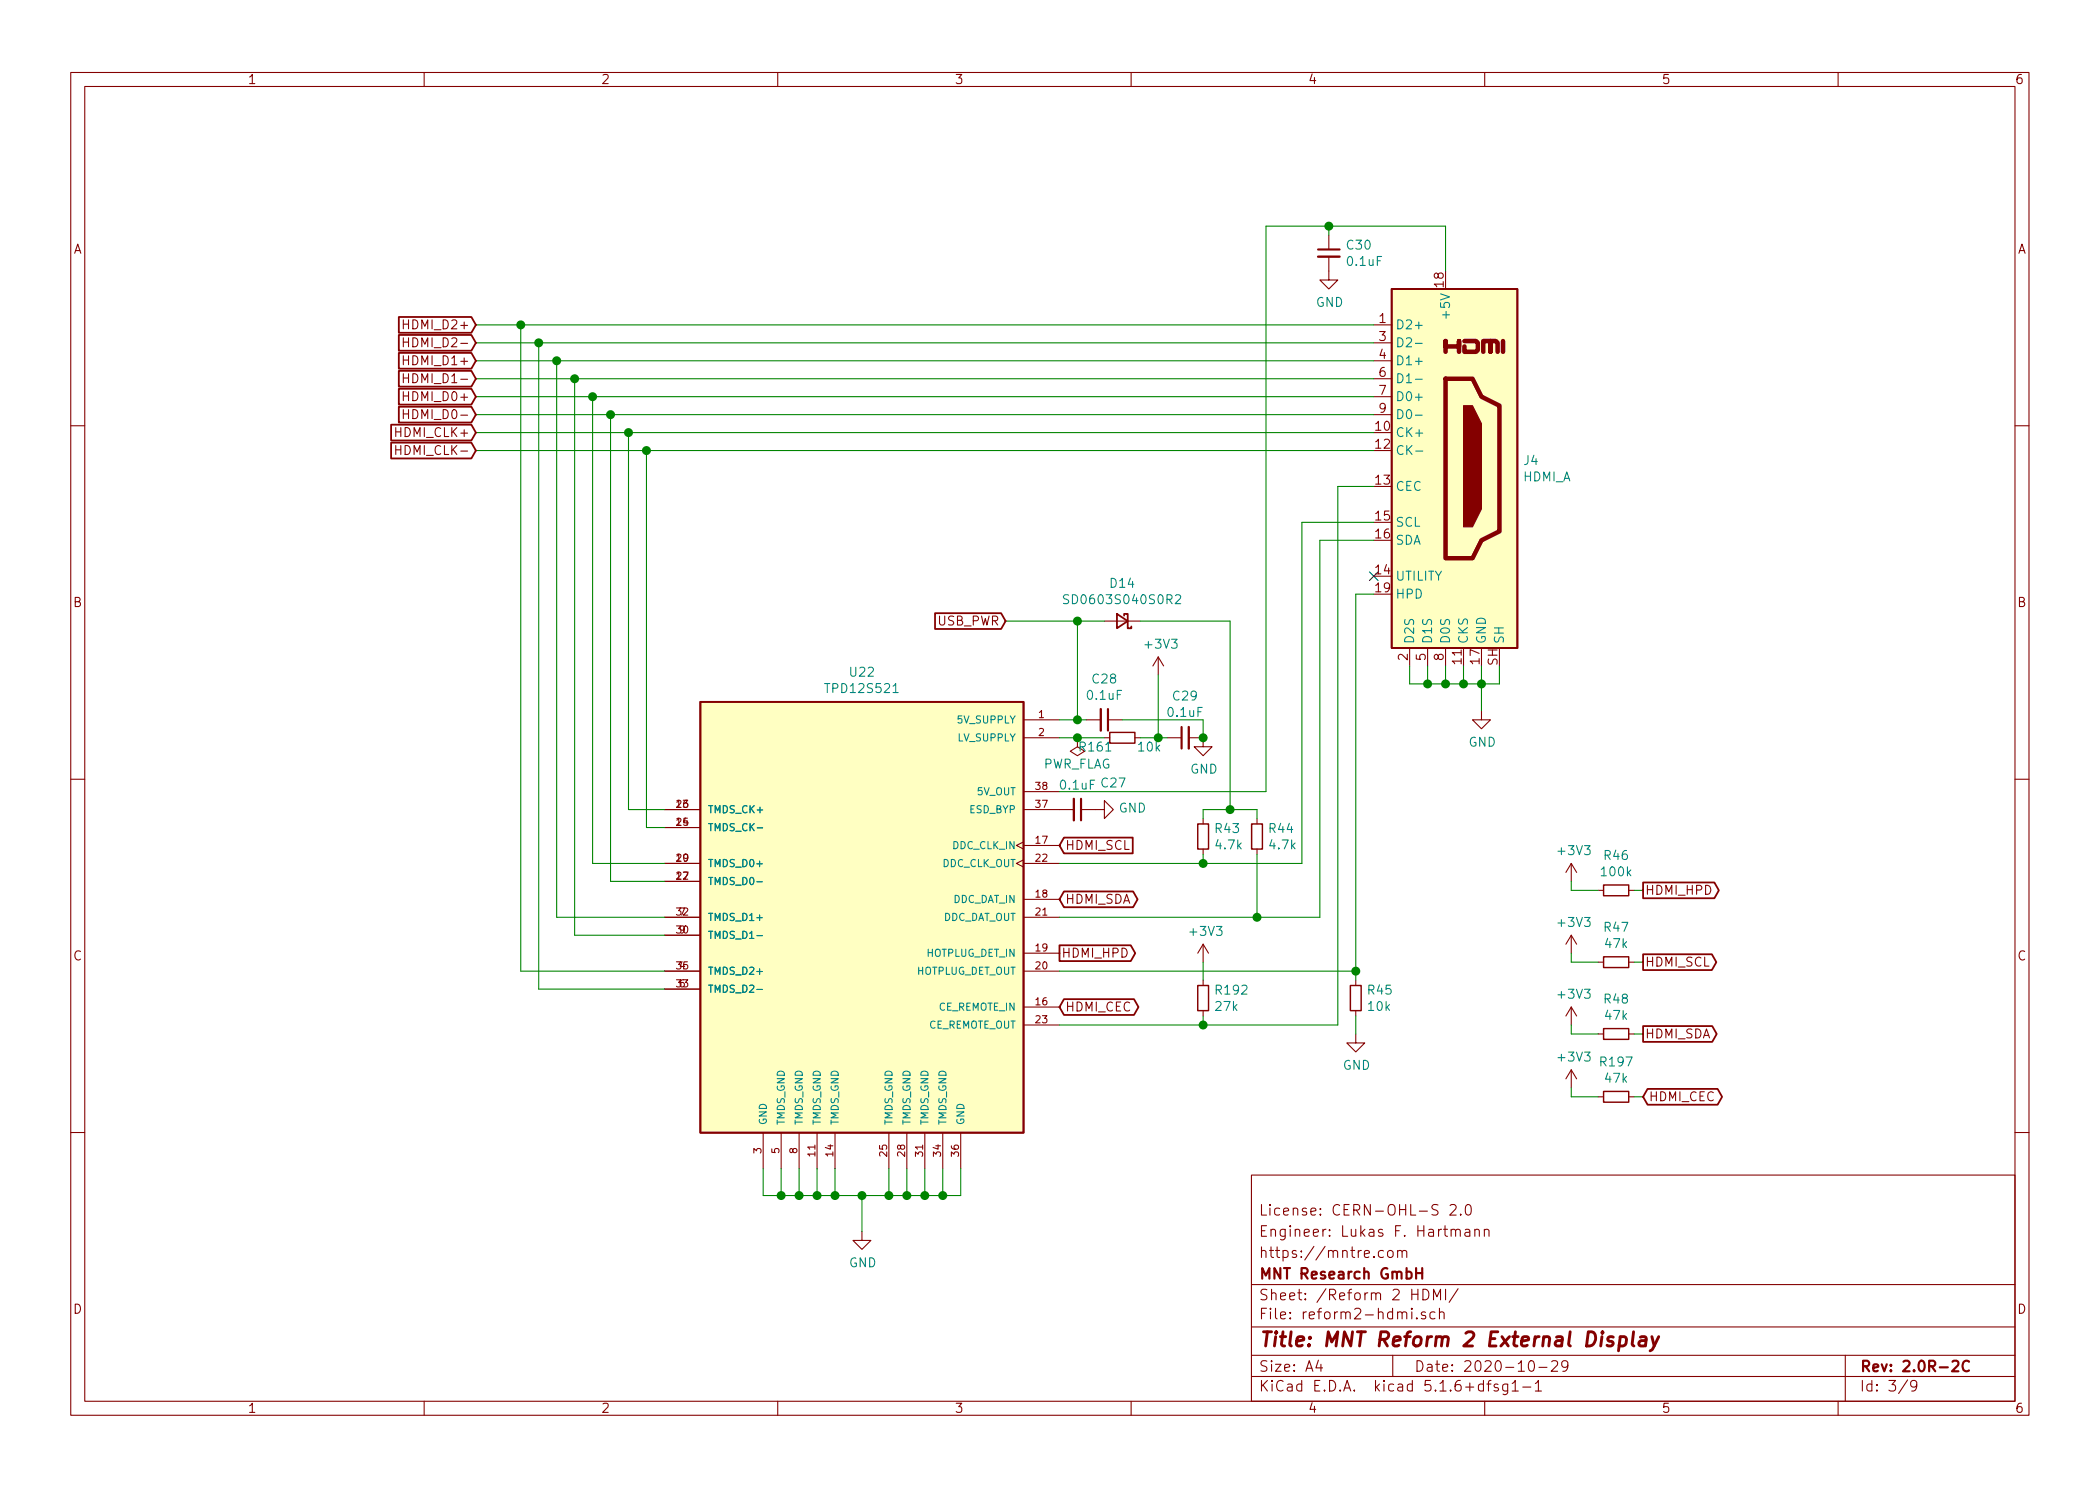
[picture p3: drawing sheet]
<svg xmlns="http://www.w3.org/2000/svg" width="297mm" height="210mm" viewBox="0 0 297 210" stroke-linecap="round" stroke-linejoin="round" font-family="sans-serif">
<g fill="none" stroke="#840000" stroke-width=".15">
<path d="M10 10.3h277v189.9h-277zM12 12.2h273v186.1h-273zM60 10.3v1.9M110 10.3v1.9M160 10.3v1.9M210 10.3v1.9M260 10.3v1.9M188 36.3v3.3h1.2l-1.2 1.3-1.3-1.3h1.3M188 33.3v2M57 45.3v1.2M57 47.8v1.3M57 50.3v1.3"/>
<path d="M57 52.9v1.2M57 55.4v1.3M57 58v1.2M57 48.4h.8M57 45.9h.8M57 53.5h.8M57 50.9h.8M57 58.6h.8M57 56h.8M194.3 46h2.5M194.3 48.5h2.5M194.3 51h2.5"/>
<path d="M194.3 53.6h2.5M194.3 56.1h2.5M194.3 58.7h2.5M10 60.2h2M56 63v1.3M56 63.6h.7M285 60.2h2M156.2 87.9h5.1M163.8 93l-.7 1.2M163.8 93v2.5M163.8 93l.8 1.2M199.4 91.7v2.5"/>
<path d="M201.9 91.7v2.5M204.5 91.7v2.5M10 110.3h2M94 114.5h5.1M94 117.1h5.1M144.8 119.1l-1 .5 1 .5M144.8 104.4h5.1M144.8 114.5h7.1M144.8 101.8h5.1M144.8 119.6h5.1M144.8 112h5.1M152.4 104.4v1.3l1 .6-1 .6-1-.6 1-.6"/>
<path d="M152.4 104.4h.1M152.9 114.5h3.3v-1.2l1.3 1.2-1.3 1.3v-1.3M153.7 101.8h2M156.2 104.4h.8M156.7 101.8h2M160.5 104.4h.8M165.1 104.4h2M168.1 104.4h2.1v1.3h1.2l-1.2 1.2-1.3-1.2h1.3M170.2 115.8v.8M177.8 115.8v.8M209.5 100.6v1.2h1.3l-1.3 1.3-1.2-1.3h1.2M285 110.3h2"/>
<path d="M94 122.2h5.1M94 124.7h5.1M94 137.4h5.1M94 129.8h5.1M94 132.3h5.1M94 139.9h5.1M95.7 131h.6l-.3 .4 .3 .2v.3l-.2 .1-.4-.1M95.7 128.5h.6l-.3 .3 .3 .2v.4l-.2 .1-.4-.1M95.7 138.6h.6l-.3 .4 .3 .2v.3l-.2 .1-.4-.1M144.8 121.7l-1 .5 1 .5M144.8 122.2h5.1M144.8 127.2h5.1"/>
<path d="M144.8 134.9h5.1M144.8 137.4h5.1M144.8 129.8h5.1M170.2 133.6l-.8 1.3M170.2 120.1v.8M170.2 133.6v2.5M170.2 138.7v.7M170.2 133.6l.7 1.3M177.8 120.1v.8M191.8 138.7v.7M222.2 122.2v2.5M222.2 132.3v2.6"/>
<path d="M222.2 132.3l-.7 1.3M222.2 132.3l.8 1.3M222.2 122.2l-.7 1.2M222.2 122.2l.8 1.2M226.1 136.1h.7M226.1 126h.7M230.4 136.1h.7M230.4 126h.7M144.8 142.5h5.1M144.8 145h5.1M170.2 143v.8M191.8 146.3v1.3h1.2l-1.2 1.2-1.3-1.2h1.3"/>
<path d="M191.8 143v.8M222.2 151.4l-.7 1.2M222.2 142.5v2.5M222.2 151.4v2.5M222.2 151.4l.8 1.2M222.2 142.5l-.7 1.3M222.2 142.5l.8 1.3M226.1 146.3h.7M226.1 155.2h.7M230.4 146.3h.7M230.4 155.2h.7M10 160.2h2"/>
<path d="M107.9 160.3v5M110.5 160.3v5M113 160.3v5M115.6 160.3v5M118.1 160.3v5M121.9 174.2v1.3h1.3l-1.3 1.3-1.3-1.3h1.3M125.7 160.3v5M128.3 160.3v5M130.8 160.3v5M133.3 160.3v5M135.9 160.3v5M177 166.3h108v32h-108z"/>
<path d="M195.7 177a.5 .5 0 0 0-.7 .1v.5a.47 .47 0 0 0 .6 .3l.1-.1M196.3 177.1a.41 .41 0 0 1 .8 .1v.4a.41 .41 0 0 1-.4 .3 .41 .41 0 0 1-.4-.3zM197.7 177.1a.39 .39 0 0 1 .6 0v.8M197.7 176.9v1M198.3 177.1a.36 .36 0 0 1 .4-.2 .36 .36 0 0 1 .3 .2v.8M205.1 170.6l.2-.2 .5 .1a.37 .37 0 0 1 .1 .6l-.8 .8h.9M205.3 174.1a.38 .38 0 0 1 .6 0v.8M205.9 174.1a.36 .36 0 0 1 .3-.2 .36 .36 0 0 1 .4 .2v.8M206.6 171.8l.1 .1h-.1v-.1v.1M207.3 174l.1-.1 .4 .1 .1 .9M207.5 170.5a.37 .37 0 0 1 .6 .2v.3a.72 .72 0 0 1-.4 .9h-.2a1.14 1.14 0 0 1 0-1.4zM207.9 174.3l-.5 .1a.29 .29 0 0 0-.2 .2 .29 .29 0 0 0 .2 .3l.5-.1"/>
<path d="M208.6 174.1a.38 .38 0 0 1 .6 0v.8M208.6 173.9v1M210 174.1a.41 .41 0 0 1 .6 0v.8M210 173.9v1M285 160.2h2M60 198.3v1.9M110 198.3v1.9M160 198.3v1.9M177 194.8h108M177 191.8h108M177 187.8h108M177 181.8h108"/>
<path d="M186.5 192.5l-.4 1h1M186.8 193v1M197 191.8v3M199.7 185.1l-.1 .1 .1 .1 .1-.1-.1-.1v.2M199.7 185.6v1M200.4 186.5h.1l-.1 .1-.1-.1h.1v.1M201.3 182.4a.78 .78 0 0 1 .8 .5 .78 .78 0 0 1-.3 .9l-.5 .1zM201.6 185.7a.37 .37 0 0 0-.6 .1v.1a.54 .54 0 0 0 .6 .3v.3l-.1 .1-.5-.1M202.8 183.9v-1.5l.5 1.1 .5-1.1v1.5M203 185.7a.48 .48 0 0 0-.7 0v.2v.6a.48 .48 0 0 0 .7 0M203.6 185.7a.41 .41 0 0 1 .7 .1v.8M203.6 185.1v1.5"/>
<path d="M204.5 182.4v1.5M206.2 182.3l-1.2 2M210 198.3v1.9M210.3 195.8h.6M210.9 195.3l-.3 .1-.1 .1v1.3M211.9 195.9l-.4-.1-.2 .3a.48 .48 0 0 0 .6 .3l.1 .1-.1 .2-.1 .1-.5-.1M213.3 195.8v1.2a.43 .43 0 0 1-.7 .3M213.3 195.9a.53 .53 0 0 0-.7 .1v.7a.53 .53 0 0 0 .7 0M213.9 195.8l.4-.5v1.5M213.9 196.8h.9M215.4 196.3h1.1M216.3 192.7a.35 .35 0 0 1 .4-.2 .35 .35 0 0 1 .3 .3 .78 .78 0 0 1-.4 1.2 .87 .87 0 0 1-.3-1.3z"/>
<path d="M217.2 195.8l.4-.5v1.5M217.2 196.8h.8M217.7 193.5h1.1M219.5 192.7l.2-.2h.3a.41 .41 0 0 1 .3 .7l-.9 .8h.9M221.8 193.2l-.3 .3h-.3l-.2-.2-.1-.5 .3-.3a.47 .47 0 0 1 .6 .3 1.01 1.01 0 0 1-.5 1.2h-.2M260 198.3v1.9M261 191.8v6.5M269.8 195.2l-1.2 2M271.1 196l-.3 .3h-.2l-.3-.3v-.4a.47 .47 0 0 1 .5-.3l.2 .2a1.19 1.19 0 0 1-.2 1.2l-.4 .1"/>
</g>
<path d="M186.4 35.3h3.1M152.9 113v3.1M156.7 100.3v3.1M167.1 102.9v3M200.3 179.4v1.5M201.2 179.4v1.5M200.3 180.1h.9M276.2 192.7l.2-.2h.3a.41 .41 0 0 1 .3 .7l-.9 .8h.9M278.5 192.7a.59 .59 0 0 0-.7 0 .59 .59 0 0 0-.2 .7 .56 .56 0 0 0 .3 .6 .56 .56 0 0 0 .6-.1" fill="none" stroke="#840000" stroke-width=".3"/>
<path d="M228.2 189.2a.49 .49 0 0 0-.8 .3l.3 .3 .4 .1 .1 .2-.1 .2-.2 .1-.6-.1M229.2 189.2l.5-.1 .3 .2 .1 .2-.2 .8a.69 .69 0 0 1-.9 0M229.2 189.1l-.3 2M231.1 188.4l-.2 1.8 .2 .2M232 189.2l.2-.1 .6 .1 .1 .2-.2 1M232.8 189.6l-.2 .1h-.4a.4 .4 0 0 0-.4 .3 .4 .4 0 0 0 .3 .4h.4l.2-.1M233.7 189.1l.3 1.3M234.6 189.1l-.9 1.8-.3 .2" fill="none" stroke="#840000" stroke-width=".41"/>
<path d="M157 103.6h3.5v1.6h-3.5zM169.4 116.6h1.5v3.5h-1.5zM177 116.6h1.6v3.5h-1.6zM169.4 139.4h1.5v3.6h-1.5zM191 139.4h1.5v3.6h-1.5zM226.8 135.4h3.6v1.5h-3.6zM226.8 125.2h3.6v1.5h-3.6zM226.8 145.5h3.6v1.6h-3.6zM226.8 154.4h3.6v1.6h-3.6z" fill="none" stroke="#840000" stroke-width=".2"/>
<path d="M186.4 36.3h3.1M151.9 113v3.1M155.7 100.3v3.1M168.1 102.9v3" fill="none" stroke="#840000" stroke-width=".33"/>
<g fill="#ffffc2" stroke="#ffffc2" stroke-width=".14">
<path d="M196.8 40.9h17.8v50.8h-17.8z"/>
<path d="M99.1 99.3h45.7v61h-45.7z"/>
</g>
<g fill="none" stroke="#840000" stroke-width=".25">
<path d="M56.4 47.4h10.3l.6 1.1-.6 1.1h-10.3zM56.4 44.9h10.3l.6 1.1-.6 1.1h-10.3zM56.4 52.5h10.3l.6 1.1-.6 1.1h-10.3zM56.4 49.9h10.3l.6 1.1-.6 1.2h-10.3zM56.4 57.6h10.3l.6 1.1-.6 1.1h-10.3zM56.4 55h10.3l.6 1.1-.6 1.1h-10.3zM196.8 40.9h17.8v50.8h-17.8zM55.3 62.6h11.4l.6 1.1-.6 1.2h-11.4zM55.3 60.1h11.4l.6 1.1-.6 1.1h-11.4zM99.1 99.3h45.7v61h-45.7zM132.3 86.8h9.3l.6 1.1-.6 1.1h-9.3zM158 86.9l1.5 1-1.5 1z"/>
<path d="M159 87.1v-.2h.5v2h.5v-.3M150.5 118.5h9.7v2.2h-9.7l-.6-1.1zM149.9 133.8h10l.7 1.1-.7 1.1h-10zM150.5 126.1h9.8l.6 1.1-.6 1.2h-9.8l-.6-1.2zM232.4 124.9h10.1l.6 1.1-.6 1.1h-10.1zM232.4 135h9.7l.7 1.1-.7 1.2h-9.7zM150.5 141.4h9.9l.6 1.1-.6 1.1h-9.9l-.6-1.1zM232.4 145.2h9.8l.6 1.1-.6 1.1h-9.8zM233 154.1h10l.6 1.1-.6 1.1h-10l-.6-1.1z"/>
</g>
<path d="M204.5 49.8v-1.5v.7h1.9v-.7v1.5M204.5 53.6h3.8l1.2 2.5 2.6 1.3v17.8l-2.6 1.2-1.2 2.6h-3.8zM207.1 48.3h1.7l.2 .2v1l-.2 .3h-1.7v-.8M209.8 49.8v-1.5h1v1.5v-1.5h.8l.2 .2v1.3M212.6 48.3v1.5" fill="none" stroke="#840000" stroke-width=".63"/>
<path d="M207 57.4h1.3l1.2 2.5v12.1l-1.2 2.5h-1.3z" fill="#840000" stroke="#840000" stroke-width=".15"/>
<path d="M200.2 48.6h1M200.2 53.7h1M200.2 58.7h1M200.3 63.8h.9M126.3 98h.8M151.2 84.2l-.5-.1-.2 .2-.1 .2a.43 .43 0 0 0 .5 .3l.2 .1v.4a.56 .56 0 0 1-.7 .1M166.3 84.3l.1-.2h.4l.1 .2 .1 .2-.1 .2-.7 .7h.8M107.1 117.1h.8M107.1 124.8h.7M107.1 132.4h.7M107.1 140h.7" fill="none" stroke="#008484" stroke-width=".15"/>
<g fill="none" stroke="#008400" stroke-width=".15">
<path d="M188 32v1.3M204.5 38.3v-6.3h-25.4v80h-29.2M67.3 48.5h127M67.3 53.6h127M67.3 51h127M67.3 56.1h127M67.3 46h127M67.3 58.7h127M73.7 46v91.4h20.3M76.2 48.5v91.4h17.8M78.7 51v78.8h15.3M81.3 53.6v78.7h12.7"/>
<path d="M83.8 56.1v66.1h10.2M86.4 58.7v66h7.6M67.3 61.2h127M67.3 63.7h127M88.9 61.2v53.3h5.1M91.4 63.7v53.4h2.6M194.3 76.4h-7.6v53.4h-36.8M194.3 73.9h-10.2v48.3h-34.2M194.3 68.8h-5.1v76.2h-39.3M142.2 87.9h14M152.4 87.9v13.9M161.3 87.9h12.7v26.6"/>
<path d="M163.8 95.5v8.9M194.3 84.1h-2.5v54.6M199.4 94.2v2.6h12.7v-2.6M201.9 94.2v2.6M204.5 94.2v2.6M207 94.2v2.6M209.5 94.2v6.4M149.9 101.8h3.8M149.9 104.4h6.3M158.7 101.8h11.5v2.6M161.3 104.4h3.8M170.2 115.8v-1.3h7.6v1.3"/>
<path d="M149.9 137.4h41.9M170.2 120.9v1.3M170.2 136.1v2.6M177.8 120.9v8.9M222.2 124.7v1.3h3.9M222.2 134.9v1.2h3.9M231.1 126h1.3M231.1 136.1h1.3M170.2 143.8v1.2M191.8 143.8v2.5M222.2 153.9v1.3h3.9M222.2 145v1.3h3.9"/>
<path d="M231.1 155.2h1.3M231.1 146.3h1.3M107.9 165.3v3.9h28v-3.9M110.5 165.3v3.9M113 165.3v3.9M115.6 165.3v3.9M118.1 165.3v3.9M121.9 169.2v5M125.7 165.3v3.9M128.3 165.3v3.9M130.8 165.3v3.9M133.3 165.3v3.9"/>
</g>
<g fill="#008400" stroke="#008400" stroke-width=".25">
<circle cx="128.3" cy="169.2" r=".51"/>
<circle cx="125.7" cy="169.2" r=".51"/>
<circle cx="188" cy="32" r=".51"/>
<circle cx="209.6" cy="96.8" r=".51"/>
<circle cx="170.2" cy="104.4" r=".51"/>
<circle cx="152.4" cy="101.8" r=".51"/>
<circle cx="73.7" cy="46" r=".51"/>
<circle cx="118.1" cy="169.2" r=".51"/>
<circle cx="163.8" cy="104.4" r=".51"/>
<circle cx="170.2" cy="122.2" r=".51"/>
<circle cx="152.4" cy="87.9" r=".51"/>
<circle cx="174" cy="114.5" r=".51"/>
<circle cx="130.8" cy="169.2" r=".51"/>
<circle cx="121.9" cy="169.2" r=".51"/>
<circle cx="133.4" cy="169.2" r=".51"/>
<circle cx="177.8" cy="129.8" r=".51"/>
<circle cx="91.4" cy="63.7" r=".51"/>
<circle cx="83.8" cy="56.1" r=".51"/>
<circle cx="115.6" cy="169.2" r=".51"/>
<circle cx="81.3" cy="53.6" r=".51"/>
<circle cx="113" cy="169.2" r=".51"/>
<circle cx="86.4" cy="58.7" r=".51"/>
<circle cx="152.4" cy="104.4" r=".51"/>
<circle cx="110.5" cy="169.2" r=".51"/>
<circle cx="207" cy="96.8" r=".51"/>
<circle cx="201.9" cy="96.8" r=".51"/>
<circle cx="78.7" cy="51" r=".51"/>
<circle cx="88.9" cy="61.2" r=".51"/>
<circle cx="204.5" cy="96.8" r=".51"/>
<circle cx="191.8" cy="137.4" r=".51"/>
<circle cx="76.2" cy="48.5" r=".51"/>
<circle cx="170.2" cy="145" r=".51"/>
</g>
<path d="M193.7 80.9l1.2 1.2M194.9 80.9l-1.2 1.2" fill="none" stroke="#000084" stroke-width=".15"/>
<text font-size="2.8" fill="#840000" x="178" y="190.5">Title: MNT Reform 2 External Display</text>
<g font-size="2.1" fill="#840000">
<text x="178" y="172">License: CERN-OHL-S 2.0</text>
<text x="178" y="178">https://mntre.com</text>
<text x="178" y="175">Engineer: Lukas F. Hartmann</text>
<text x="178" y="184">Sheet: /Reform 2 HDMI/</text>
<text x="178" y="181">MNT Research GmbH</text>
<text x="178" y="186.7">File: reform2-hdmi.sch</text>
<text x="178" y="196.9">KiCad E.D.A. kicad 5.1.6+dfsg1-1</text>
<text x="178" y="194.1">Size: A4</text>
<text x="200" y="194.1">Date: 2020-10-29</text>
<text x="263" y="194.1">Rev: 2.0R-2C</text>
<text x="263" y="196.9">Id: 3/9</text>
</g>
<g font-size="1.8" fill="#840000">
<text x="35" y="11.9">1</text>
<text x="85" y="11.9">2</text>
<text x="135" y="11.9">3</text>
<text x="185" y="11.9">4</text>
<text x="235" y="11.9">5</text>
<text x="285" y="11.9">6</text>
<text x="10.4" y="35.9">A</text>
<text x="285.4" y="35.9">A</text>
<text x="204.2" y="40.6" transform="rotate(-90 204.2 40.6)">18</text>
<text x="57.7" y="46.6">HDMI_D2+</text>
<text x="195.1" y="45.7">1</text>
<text x="57.7" y="51.7">HDMI_D1+</text>
<text x="58.2" y="49.1">HDMI_D2-</text>
<text x="195.1" y="48.3">3</text>
<text x="195.1" y="50.8">4</text>
<text x="195.1" y="53.3">6</text>
<text x="57.7" y="56.8">HDMI_D0+</text>
<text x="58.2" y="54.2">HDMI_D1-</text>
<text x="58.2" y="59.3">HDMI_D0-</text>
<text x="195.1" y="55.9">7</text>
<text x="195.1" y="58.4">9</text>
<text x="56.4" y="61.8">HDMI_CLK+</text>
<text x="56.8" y="64.4">HDMI_CLK-</text>
<text x="194.6" y="61">10</text>
<text x="194.6" y="63.5">12</text>
<text x="194.6" y="68.6">13</text>
<text x="194.6" y="73.7">15</text>
<text x="194.6" y="76.2">16</text>
<text x="194.6" y="81.3">14</text>
<text x="194.6" y="83.8">19</text>
<text x="10.4" y="85.9">B</text>
<text x="132.6" y="88.5">USB_PWR</text>
<text x="285.4" y="85.9">B</text>
<text x="199.1" y="93.4" transform="rotate(-90 199.1 93.4)">2</text>
<text x="201.7" y="93.4" transform="rotate(-90 201.7 93.4)">5</text>
<text x="204.2" y="93.4" transform="rotate(-90 204.2 93.4)">8</text>
<text x="206.8" y="93.9" transform="rotate(-90 206.8 93.9)">11</text>
<text x="209.3" y="93.9" transform="rotate(-90 209.3 93.9)">17</text>
<text x="211.8" y="94.2" transform="rotate(-90 211.8 94.2)">SH</text>
<text x="150.6" y="120.3">HDMI_SCL</text>
<text x="150.6" y="127.9">HDMI_SDA</text>
<text x="232.7" y="126.6">HDMI_HPD</text>
<text x="10.4" y="135.9">C</text>
<text x="150.1" y="135.5">HDMI_HPD</text>
<text x="232.7" y="136.8">HDMI_SCL</text>
<text x="285.4" y="135.9">C</text>
<text x="150.6" y="143.1">HDMI_CEC</text>
<text x="232.7" y="146.9">HDMI_SDA</text>
<text x="233.2" y="155.8">HDMI_CEC</text>
<text x="10.4" y="185.9">D</text>
<text x="285.4" y="185.9">D</text>
<text x="35" y="199.9">1</text>
<text x="85" y="199.9">2</text>
<text x="135" y="199.9">3</text>
<text x="185" y="199.9">4</text>
<text x="235" y="199.9">5</text>
<text x="285" y="199.9">6</text>
</g>
<g font-size="1.8" fill="#008484">
<text x="190.6" y="35.3">C30</text>
<text x="190.7" y="37.6">0.1uF</text>
<text x="186.1" y="43.4">GND</text>
<text x="197.4" y="46.6">D2+</text>
<text x="205.1" y="44.6" transform="rotate(-90 205.1 44.6)">+5V</text>
<text x="197.4" y="49.1">D2-</text>
<text x="197.4" y="51.7">D1+</text>
<text x="197.4" y="54.2">D1-</text>
<text x="197.4" y="56.8">D0+</text>
<text x="197.4" y="59.3">D0-</text>
<text x="197.4" y="61.8">CK+</text>
<text x="197.4" y="64.4">CK-</text>
<text x="215.6" y="65.8">J4</text>
<text x="197.4" y="69.5">CEC</text>
<text x="215.4" y="68.1">HDMI_A</text>
<text x="197.4" y="74.5">SCL</text>
<text x="197.4" y="77.1">SDA</text>
<text x="157.1" y="83.2">D14</text>
<text x="197.4" y="82.2">UTILITY</text>
<text x="151.3" y="85.5">SD0603S040S0R2</text>
<text x="197.4" y="84.7">HPD</text>
<text x="120.3" y="95.8">U22</text>
<text x="162.1" y="91.8">+3V3</text>
<text x="200" y="91.2" transform="rotate(-90 200 91.2)">D2S</text>
<text x="202.6" y="91.2" transform="rotate(-90 202.6 91.2)">D1S</text>
<text x="205.1" y="91.2" transform="rotate(-90 205.1 91.2)">D0S</text>
<text x="207.6" y="91.2" transform="rotate(-90 207.6 91.2)">CKS</text>
<text x="210.2" y="91.2" transform="rotate(-90 210.2 91.2)">GND</text>
<text x="212.7" y="91.2" transform="rotate(-90 212.7 91.2)">SH</text>
<text x="117.1" y="98.1">TPD12S521</text>
<text x="153.9" y="99">0.1uF</text>
<text x="154.6" y="96.7">C28</text>
<text x="165.3" y="101.4">0.1uF</text>
<text x="166" y="99.1">C29</text>
<text x="152.8" y="106.3">R161</text>
<text x="161.1" y="106.3">10k</text>
<text x="207.7" y="105.7">GND</text>
<text x="147.4" y="108.8">PWR_FLAG</text>
<text x="150.1" y="111.7">0.1uF</text>
<text x="155.9" y="111.4">C27</text>
<text x="168.4" y="109.5">GND</text>
<text x="158.2" y="115">GND</text>
<text x="172" y="117.9">R43</text>
<text x="179.6" y="117.9">R44</text>
<text x="172.1" y="120.2">4.7k</text>
<text x="179.7" y="120.2">4.7k</text>
<text x="220.5" y="121">+3V3</text>
<text x="226.6" y="124">100k</text>
<text x="227" y="121.7">R46</text>
<text x="220.5" y="131.2">+3V3</text>
<text x="227" y="131.8">R47</text>
<text x="168.5" y="132.4">+3V3</text>
<text x="227.1" y="134.2">47k</text>
<text x="172" y="143">27k</text>
<text x="172.1" y="140.7">R192</text>
<text x="193.5" y="140.7">R45</text>
<text x="193.6" y="143">10k</text>
<text x="220.5" y="141.3">+3V3</text>
<text x="227" y="142">R48</text>
<text x="227.1" y="144.3">47k</text>
<text x="189.9" y="151.4">GND</text>
<text x="220.5" y="150.2">+3V3</text>
<text x="226.5" y="150.9">R197</text>
<text x="227.1" y="153.2">47k</text>
<text x="120.1" y="179.3">GND</text>
</g>
<g font-size="1.4" fill="#840000">
<text x="146.9" y="101.6">1</text>
<text x="146.9" y="104.1">2</text>
<text x="146.5" y="111.8">38</text>
<text x="95.7" y="114.3">13</text>
<text x="95.7" y="116.8">15</text>
<text x="146.5" y="119.4">17</text>
<text x="146.5" y="114.3">37</text>
<text x="95.7" y="121.9">10</text>
<text x="95.7" y="124.5">12</text>
<text x="146.5" y="121.9">22</text>
<text x="96.1" y="129.5">7</text>
<text x="146.5" y="127">18</text>
<text x="146.5" y="129.5">21</text>
<text x="96.1" y="137.2">4</text>
<text x="96.1" y="132.1">9</text>
<text x="146.5" y="134.6">19</text>
<text x="146.5" y="137.2">20</text>
<text x="96.1" y="139.7">6</text>
<text x="146.5" y="142.2">16</text>
<text x="146.5" y="144.8">23</text>
<text x="107.7" y="163.2" transform="rotate(-90 107.7 163.2)">3</text>
<text x="110.2" y="163.2" transform="rotate(-90 110.2 163.2)">5</text>
<text x="112.8" y="163.2" transform="rotate(-90 112.8 163.2)">8</text>
<text x="115.3" y="163.6" transform="rotate(-90 115.3 163.6)">11</text>
<text x="117.9" y="163.6" transform="rotate(-90 117.9 163.6)">14</text>
<text x="125.5" y="163.6" transform="rotate(-90 125.5 163.6)">25</text>
<text x="128" y="163.6" transform="rotate(-90 128 163.6)">28</text>
<text x="130.6" y="163.6" transform="rotate(-90 130.6 163.6)">31</text>
<text x="133.1" y="163.6" transform="rotate(-90 133.1 163.6)">34</text>
<text x="135.6" y="163.6" transform="rotate(-90 135.6 163.6)">36</text>
</g>
<g font-size="1.4" fill="#008484">
<text x="135.5" y="104.9">LV_SUPPLY</text>
<text x="135.6" y="102.4">5V_SUPPLY</text>
<text x="138.3" y="112.5">5V_OUT</text>
<text x="100.1" y="115.1">TMDS_CK+</text>
<text x="100.1" y="117.6">TMDS_CK-</text>
<text x="137.2" y="115.1">ESD_BYP</text>
<text x="100.1" y="122.7">TMDS_D0+</text>
<text x="100.1" y="125.2">TMDS_D0-</text>
<text x="133.2" y="122.7">DDC_CLK_OUT</text>
<text x="134.8" y="120.1">DDC_CLK_IN</text>
<text x="100.1" y="130.3">TMDS_D1+</text>
<text x="133.2" y="130.3">DDC_DAT_OUT</text>
<text x="134.8" y="127.8">DDC_DAT_IN</text>
<text x="100.1" y="132.8">TMDS_D1-</text>
<text x="100.1" y="137.9">TMDS_D2+</text>
<text x="129.5" y="137.9">HOTPLUG_DET_OUT</text>
<text x="131" y="135.4">HOTPLUG_DET_IN</text>
<text x="100.1" y="140.5">TMDS_D2-</text>
<text x="132.8" y="143">CE_REMOTE_IN</text>
<text x="131.2" y="145.5">CE_REMOTE_OUT</text>
<text x="108.5" y="159.3" transform="rotate(-90 108.5 159.3)">GND</text>
<text x="111" y="159.3" transform="rotate(-90 111 159.3)">TMDS_GND</text>
<text x="113.5" y="159.3" transform="rotate(-90 113.5 159.3)">TMDS_GND</text>
<text x="116.1" y="159.3" transform="rotate(-90 116.1 159.3)">TMDS_GND</text>
<text x="118.6" y="159.3" transform="rotate(-90 118.6 159.3)">TMDS_GND</text>
<text x="126.2" y="159.3" transform="rotate(-90 126.2 159.3)">TMDS_GND</text>
<text x="128.8" y="159.3" transform="rotate(-90 128.8 159.3)">TMDS_GND</text>
<text x="131.3" y="159.3" transform="rotate(-90 131.3 159.3)">TMDS_GND</text>
<text x="133.9" y="159.3" transform="rotate(-90 133.9 159.3)">TMDS_GND</text>
<text x="136.4" y="159.3" transform="rotate(-90 136.4 159.3)">GND</text>
</g>
</svg>
